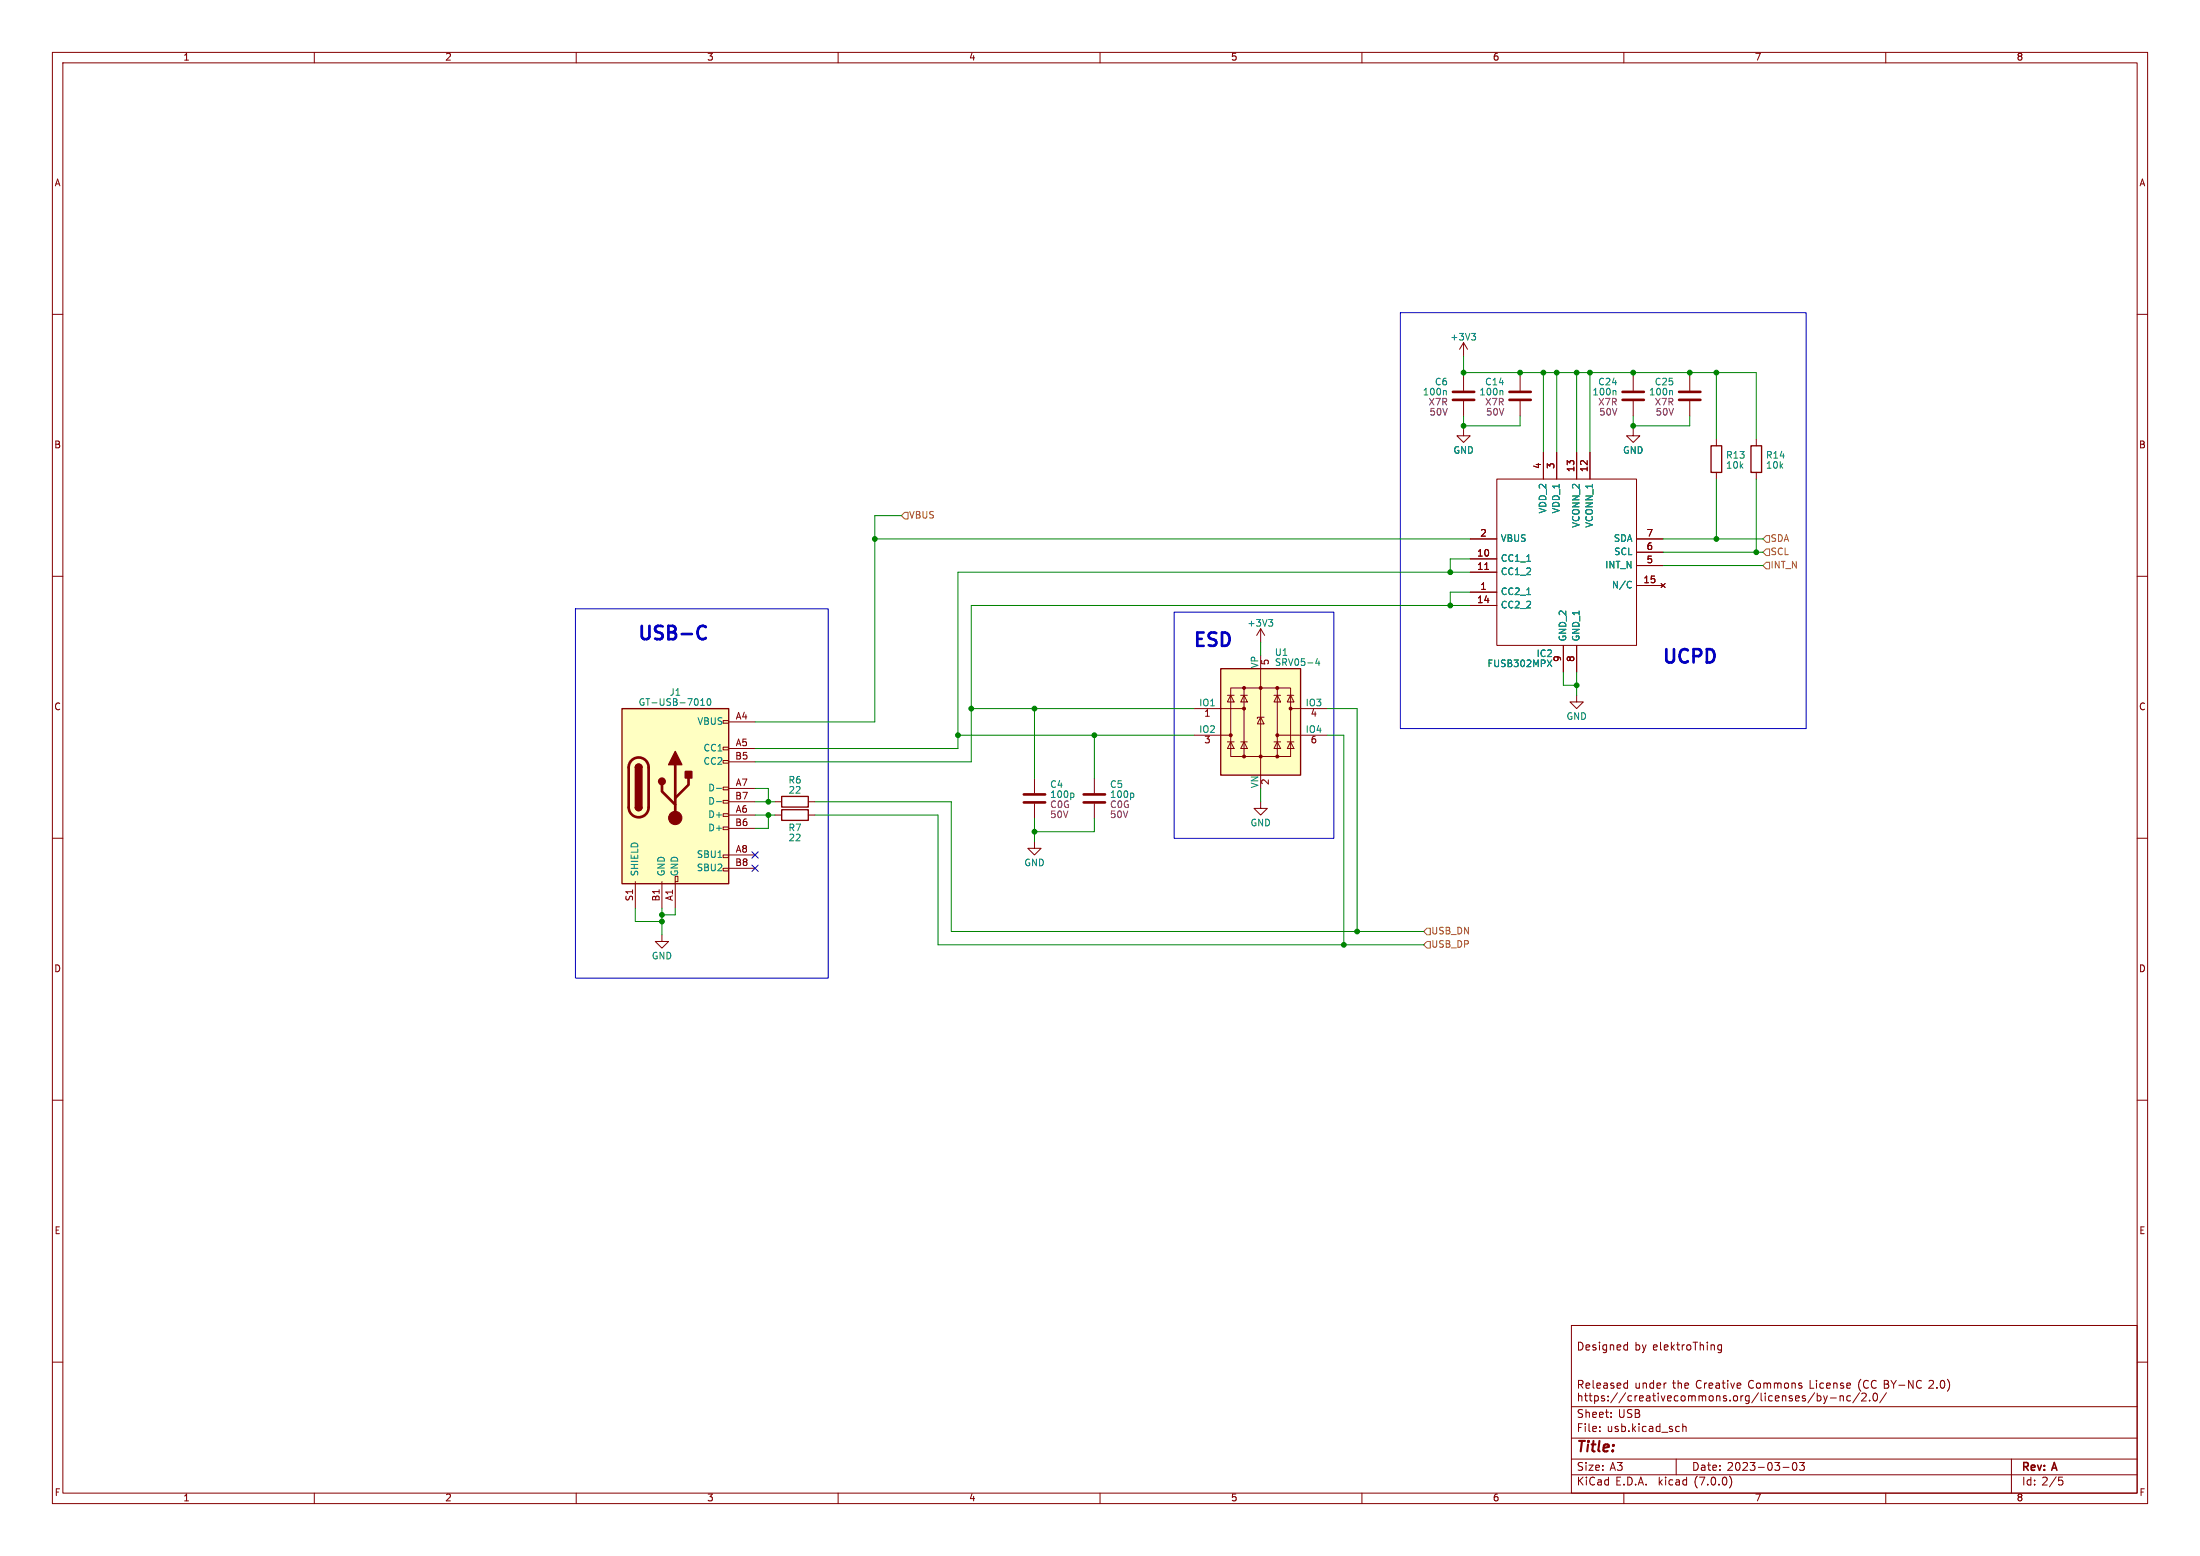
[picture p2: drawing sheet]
<svg xmlns="http://www.w3.org/2000/svg" width="420mm" height="297mm" viewBox="0 0 420 297" stroke-linecap="round" stroke-linejoin="round" font-family="sans-serif">
<g fill="none" stroke="#840000" stroke-width=".19">
<path d="M10 10h400v277h-400zM12 12h396v273h-396zM60 10v2M110 10v2M160 10v2M210 10v2M260 10v2M310 10v2M360 10v2M10 60h2M408 60h2M279.4 65.4v2.5"/>
<path d="M279.4 71.8v2.7M279.4 76.6v2.8M279.4 65.4l-.8 1.3M279.4 65.4l.8 1.3M290.2 71.8v2.7M290.2 76.6v2.8M311.8 71.8v2.7M311.8 76.6v2.8M322.6 71.8v2.7M322.6 76.6v2.8M279.4 81.9v1.3h1.3l-1.3 1.3-1.3-1.3h1.3M285.7 91.4h26.7v31.8h-26.7z"/>
<path d="M294.6 86.4v5M297.2 86.4v5M301 86.4v5M303.5 86.4v5M311.8 81.9v1.3h1.3l-1.3 1.3-1.3-1.3h1.3M327.7 83.8v1.3M327.7 90.2v1.2M335.3 83.8v1.3M335.3 90.2v1.2M10 110h2M280.7 113h5M280.7 106.7h5"/>
<path d="M280.7 109.2h5M280.7 115.6h5M280.7 102.9h5M283.5 108.7h.7M312.4 111.8h5.1M312.4 102.9h5.1M312.4 108h5.1M312.4 105.4h5.1M317.1 111.4l.8 .7M317.9 111.4l-.8 .7M408 110h2M138 137.5h1.1v.5h-1.1z"/>
<path d="M139.1 137.8h5M228 135.3h9.5M234.3 132.7h1.3M234.9 131.3h11.5v13.1h-11.5zM234.9 132.7l.7 1.3h-1.3zM236.9 132.7h1.2M237.5 132.7l.6 1.3h-1.2zM237.5 131.3v13.1M240.7 136.9l.6 1.3h-1.3zM240.7 120v2.6M240.7 127.6v20.4M240.7 120l-.8 1.3"/>
<path d="M240.7 120l.7 1.3M241.3 136.9h-1.3v.3M243.2 132.7h1.3M243.8 132.7l.7 1.3h-1.3zM243.8 131.3v13.1M245.7 132.7h1.3M246.4 132.7l.6 1.3h-1.3zM246.4 135.3h7M298.4 123.2v5.1M301 132.7v1.3h1.3l-1.3 1.3-1.3-1.3h1.3M301 123.2v5.1M10 160h2"/>
<path d="M138 157.9h1.1v.5h-1.1zM138 155.3h1.1v.5h-1.1zM138 152.8h1.1v.5h-1.1zM138 150.2h1.1v.5h-1.1zM138 145.2h1.1v.5h-1.1zM138 142.6h1.1v.5h-1.1zM139.1 153h5M139.1 142.9h5M139.1 155.6h5M139.1 150.5h5M139.1 145.4h5M139.1 158.1h5"/>
<path d="M148 153h1.2M148 155.6h1.2M154.3 153h1.3M154.3 155.6h1.3M197.5 148.6v2.8M197.5 153.4v2.8M208.9 148.6v2.8M208.9 153.4v2.8M228 140.3h6.9M234.3 141.6h1.3M234.9 141.6l.7 1.3h-1.3zM236.9 141.6h1.2"/>
<path d="M237.5 141.6l.6 1.3h-1.2zM240.7 153v1.3h1.2l-1.2 1.3-1.3-1.3h1.3M243.2 141.6h1.3M243.8 141.6l.7 1.3h-1.3zM243.8 140.3h9.6M245.7 141.6h1.3M246.4 141.6l.6 1.3h-1.3zM408 160h2M121.3 168.3v5.1M126.4 178.4v1.3h1.2l-1.2 1.3-1.3-1.3h1.3M126.4 168.3v5.1M128.9 167.3h.5v1h-.5z"/>
<path d="M128.9 168.3v5.1M138 165.7h1.1v.5h-1.1zM138 163.2h1.1v.5h-1.1zM139.1 163.2h5M139.1 165.7h5M197.5 160.7v1.2h1.3l-1.3 1.3-1.3-1.3h1.3M10 210h2M408 210h2M10 260h2M300 253h108v32h-108zM301.3 256.2a.76 .76 0 0 1 .9 .7 .76 .76 0 0 1-.9 .8zM302.8 257.2l.7-.1-.1-.3-.4-.1-.2 .2v.7h.6"/>
<path d="M304.6 256.8l-.3-.1-.2 .2v.2l.5 .2v.3h-.5M305.3 256.2v.1M305.3 256.7v1M306.7 256.8l-.4-.1-.3 .3 .1 .6h.6M306.7 256.7v1.2l-.3 .3-.3-.1M307.4 256.8l.2-.1 .4 .1 .1 .9M307.4 256.7v1M308.7 257.2l.7-.1-.1-.3-.4-.1-.2 .2 .1 .7h.5M310.7 256.8l-.4-.1-.3 .3 .1 .6h.6M310.7 256.2v1.5M312.3 256.8l.4-.1 .3 .3-.1 .6h-.6M312.3 256.2v1.5"/>
<path d="M313.5 256.7l.4 1M313.9 257.7l-.4 .5M314.2 256.7l-.3 1M315.6 257.2l.8-.1-.1-.3-.4-.1-.3 .2 .1 .7h.6M317 256.2v1.3l.2 .2M317.7 257.2l.7-.1v-.3l-.5-.1-.2 .2 .1 .7h.6M319.1 256.2v1.5M319.2 257.1l.4 .6M319.6 256.7l-.5 .6M320.1 256.7h.5M320.3 256.2v1.3l.3 .2M321.1 256.7v1"/>
<path d="M321.6 256.7l-.3 .1-.2 .2M322.1 256.8l.4-.1 .3 .3v.4l-.3 .3-.4-.1-.1-.2zM323.2 256.2h.9M323.6 256.2v1.5M324.6 256.8l.2-.1 .3 .1 .1 .9M324.6 256.2v1.5M325.9 256.2v.1M325.9 256.7v1M326.6 256.8l.3-.1 .3 .1 .1 .9M326.6 256.7v1M328.6 256.8l-.4-.1-.3 .3 .2 .6h.5M328.6 256.7v1.2l-.2 .3-.4-.1"/>
<path d="M408 260h2M300 278.5h108M300 274.5h108M300 268.5h108M301.3 263.5v1.5M301.3 265.9v1.5M301.3 266.6l.3-.2 .3 .1 .1 .9M301.7 264.3l.5 .7M302.1 264.1l-.2 .2h-.6M302.5 266.4h.6M302.7 265.9v1.3l.4 .2M302.8 264.1v.8h.6"/>
<path d="M303.3 266.4h.6M303.4 264.1l.1 .2-.7 .2M303.6 265.9v1.3l.3 .2M304.1 263.5v1.3l.2 .2M304.4 266.5l.4-.1 .3 .3-.1 .6h-.6M304.4 266.4v1.5M304.9 264.1v.8h.6M305.4 273.1v.2M305.4 272.3v.2M305.5 264.1l.1 .2-.8 .2M306.3 266.5l-.4-.1-.2 .2 .1 .2 .5 .2v.3h-.6M306.8 264.1v.9"/>
<path d="M306.8 264.3l-.5 .1a.29 .29 0 0 0-.2 .3 .29 .29 0 0 0 .2 .3l.5-.1M307 267.3v.1M307 266.5v.1M307.6 270.4v.2M307.6 269.6v.2M307.6 264.1v.3l.5 .2v.2l-.2 .2-.4-.1M308.8 264.1v.8h.5M308.8 265.8l-1.3 2M309.3 264.1l.1 .2-.7 .2M310.1 264.1v.7l.2 .2 .4-.1M310.3 264l.4 .1M310.3 265.8l-1.2 2"/>
<path d="M310.7 263.5v1.5M311.5 266.5l-.4-.1-.3 .3 .1 .6h.6M312.1 266.4v1M312.3 264l.1 .9 .3 .1 .3-.2M312.6 266.4l-.3 .1-.2 .2M313 264v1M313 266.9l.7-.1-.1-.3-.4-.1-.2 .2 .1 .7h.5M313.7 264.1l.2-.1 .3 .1 .1 .9M313.7 264v1M314.3 266.5h.6l.1 .9M315 266.8h-.5a.29 .29 0 0 0-.2 .3 .29 .29 0 0 0 .2 .3l.5-.1M315.5 266.4h.6"/>
<path d="M315.7 263.5v1.5M315.7 264.1l-.5-.1-.2 .3 .1 .6h.6M315.7 265.9v1.3l.4 .2M316.3 264.5l.7-.2v-.2l-.5-.1-.2 .2 .1 .7h.6M316.6 265.9v.2M316.6 266.4v1M317.1 266.4l.4 1 .3-1M317.7 264v1M318.1 264l-.3 .1-.1 .2M318.3 266.9l.8-.1-.1-.3-.4-.1-.3 .2 .1 .7h.6M319.3 264h.6M319.5 263.5v1.3l.4 .2"/>
<path d="M320 278.5v3M320.3 266.5l-.4-.1-.3 .3 .2 .6h.5M320.4 264.1l.2-.1 .3 .1 .1 .9M320.4 263.5v1.5M320.5 272.3h.1M320.6 273.2l-.1 .1M321.1 266.5l.3-.1 .3 .3v.4l-.3 .3-.3-.1-.2-.2zM321.2 271.8v1.5M321.2 272.4l.3-.1h.3l.1 1M321.6 264.5l.8-.2-.1-.2-.4-.1-.3 .2 .1 .7h.6M322.3 266.4v1M322.3 266.6l.5-.2 .2 .2"/>
<path d="M323 266.6l.2-.2 .4 .1v.9M323 266.6v.8M324.3 266.6l.5-.2 .2 .2M324.3 266.4v1M324.8 263.6a.6 .6 0 0 0-.8 0 .6 .6 0 0 0-.2 .7 .56 .56 0 0 0 .3 .6 .56 .56 0 0 0 .7-.1M325 266.6l.2-.2 .4 .1v.9M325 266.6v.8M325.4 264v1M325.8 264l-.3 .1-.1 .2M326.3 264.5l.7-.2-.1-.2-.4-.1-.2 .2v.7h.6M326.4 266.5l.4-.1 .3 .3v.4l-.3 .3-.4-.1-.1-.2zM327.6 264.1h.6l.1 .9"/>
<path d="M327.7 266.6l.2-.2 .4 .1v.9M327.7 266.4v1M328.3 264.3l-.5 .1a.29 .29 0 0 0-.3 .3 .29 .29 0 0 0 .3 .3l.5-.1M328.8 264h.5M329 263.5v1.3l.3 .2M329.6 266.5l-.4-.1-.2 .2 .1 .2 .5 .2v.3h-.6M329.8 263.5v.1M329.8 264v1M330.3 267.3v.1M330.4 264l.4 1 .3-1M331 266.6l.2-.2 .4 .2 .1 .5-.1 .2-.4 .1-.2-.1zM331.6 264.5l.7-.2v-.2l-.5-.1-.2 .2 .1 .7h.6"/>
<path d="M332.3 266.4v1M332.8 266.4l-.3 .1-.2 .2M333.9 266.5l-.4-.1-.3 .3 .1 .6h.6M333.9 266.4v1.2l-.3 .3-.3-.1M334.7 263.6a.6 .6 0 0 0-.7 0 .6 .6 0 0 0-.2 .7 .56 .56 0 0 0 .3 .6 .56 .56 0 0 0 .6-.1M335.4 264.1l.4-.1 .3 .3v.4l-.3 .3-.4-.1-.1-.2zM335.7 265.8l-1.3 2M336.2 265.9v1.3l.2 .2M336.7 264.1l.5-.1 .2 .2M336.7 264v1M337 265.9v.2M337 266.4v1"/>
<path d="M337.4 264.2l.2-.2 .3 .1 .1 .9M337.4 264.2v.8M338.3 266.5l-.4-.1-.3 .3 .2 .6h.5M338.7 264.1l.5-.1 .2 .2M338.7 264v1M338.9 266.9l.7-.1v-.3l-.5-.1-.2 .2 .1 .7h.6M339.4 264.2l.2-.2 .3 .1 .1 .9M339.4 264.2v.8M340.3 266.6l.2-.2 .3 .1 .1 .9M340.3 266.4v1M340.8 264.1l.4-.1 .2 .3v.4l-.2 .3-.4-.1-.1-.2zM342.1 264.1l.2-.1 .4 .1v.9"/>
<path d="M342.1 264v1M342.1 266.5l-.3-.1-.2 .2v.2l.5 .2v.3h-.5M342.4 279.2h.1a.8 .8 0 0 1 .6 .7 .8 .8 0 0 1-.6 .8 .99 .99 0 0 1-.1-1.5zM342.8 266.9l.7-.1-.1-.3-.4-.1-.2 .2v.7h.6M343.5 279.2h1l-.5 .5 .4 .2v.6l-.2 .2-.7-.2M343.9 264.1l-.3-.1-.2 .2v.2l.5 .2v.3h-.5M344.6 266.5l-.3-.1-.2 .2v.2l.5 .2v.3h-.5M345.6 263.5v1.5h.7M346.4 265.8l-1.3 2M346.8 263.5v.1M346.8 264v1M346.9 266.5l.4-.1 .3 .3-.1 .6h-.6"/>
<path d="M346.9 265.9v1.5M348.1 264.1l-.4-.1-.3 .3 .2 .6h.5M348.1 266.4l.4 1M348.5 267.4l-.4 .5M348.7 264.5l.7-.2-.1-.2-.4-.1-.2 .2 .1 .7h.5M348.8 266.4l-.3 1M349.4 266.8h1.2M350.1 264.1l.2-.1 .3 .1 .1 .9M350.1 264v1M351.3 266.6l.2-.2 .3 .1 .1 .9M351.3 266.4v1M351.9 264.1l-.3-.1-.3 .2 .1 .2 .5 .2v.3h-.6"/>
<path d="M352.6 264.5l.7-.2-.1-.2-.4-.1-.2 .2v.7h.6M353.3 266.5l-.5-.1-.2 .3 .1 .6h.6M355 265.8l-1.3 2M355.2 263.3a1.73 1.73 0 0 0 0 2.3M355.4 266.1l.6-.2 .2 .2 .1 .2-1 1.1h1M356.7 263.6a.6 .6 0 0 0-.8 0 .6 .6 0 0 0-.2 .7 .56 .56 0 0 0 .3 .6 .56 .56 0 0 0 .7-.1M356.9 267.3v.1M357.8 266l.1-.1a.8 .8 0 0 1 .5 .8 .8 .8 0 0 1-.5 .7 1 1 0 0 1-.1-1.4zM358.2 263.6a.6 .6 0 0 0-.8 0 .6 .6 0 0 0-.2 .7 .56 .56 0 0 0 .3 .6 .56 .56 0 0 0 .7-.1M359.7 263.5h.5l.2 .1 .1 .3-.3 .3a.4 .4 0 0 1 .4 .4 .4 .4 0 0 1-.3 .4h-.6zM359.7 264.2h.5M360.1 265.8l-1.3 2"/>
<path d="M361 263.5l.5 .8M361.5 264.3v.7M362 263.5l-.5 .8M362.5 264.4h1.1M365.2 263.5v1.5l-.8-1.5v1.5M366.8 263.6a.6 .6 0 0 0-.8 0 .6 .6 0 0 0-.1 .7 .56 .56 0 0 0 .2 .6 .56 .56 0 0 0 .7-.1M368.3 263.6l.5-.1 .2 .1 .1 .3-.9 1.1h.9M369.8 264.8v.2M370.6 263.6l.2-.1a.8 .8 0 0 1 .5 .7 .8 .8 0 0 1-.5 .8 1 1 0 0 1-.2-1.4zM371.8 263.3a1.72 1.72 0 0 1 0 2.3M384 278.5v6.5M60 285v2"/>
<path d="M110 285v2M160 285v2M210 285v2M260 285v2M300 281.5h108M310 285v2M330.2 281.8a1.74 1.74 0 0 1 0 2.2M340.4 280.1h1.1M360 285v2M393.2 282.5h.3l.3 .3-.1 .6-.5 .1"/>
</g>
<g fill="none" stroke="#840000" stroke-width=".51">
<path d="M277.4 74.8h4M277.4 76.3h4M288.2 74.8h4M288.2 76.3h4M309.8 74.8h4M309.8 76.3h4M320.5 74.8h4.1M320.5 76.3h4.1M120.6 145.1a1.9 1.9 0 0 1 2-.4 1.9 1.9 0 0 1 1.2 1.8v7.6a1.91 1.91 0 0 1-1.9 1.9 1.91 1.91 0 0 1-1.9-1.9v-7.8l.2-.6zM126.4 149.8v1.3l2.5 2.5M128.9 146v10.1M131.4 148.5v1.3l-2.5 2.5"/>
<path d="M195.5 153.2h4M195.5 151.6h4M206.9 153.2h4M206.9 151.6h4"/>
</g>
<g fill="none" stroke="#008484" stroke-width=".19">
<path d="M275.9 74.5l.2 .2v.7M280.9 63.6h.8l-.4 .5M281.5 64.1l.2 .3v.3l-.2 .2M286.7 74.5l.2 .2v.7M308.3 74.5l.2 .2v.7M319.1 74.5l.2 .2v.7M242.2 118.2h.8l-.5 .5M242.7 118.7l.3 .3v.3l-.3 .2M311.2 111l.2 .1M311.4 112.1l-.2 .1M133.8 134.6h.7M133.8 133.7l.3-.3v1.2"/>
<path d="M135.1 133.5l.2-.1a.68 .68 0 0 1 .4 .6 .68 .68 0 0 1-.4 .6l-.3-.5zM251.5 125.7l-.3 .9h.8M251.8 126.2v.8M295.4 126l.8 1.2M296.2 126l-.8 1.2M136.8 150.5h.9M136.8 153h.9M204.9 151.4l.1 .2-.1 .6M216.3 151.4l.1 .2-.1 .6M137.1 163.7h.7"/>
</g>
<path d="M326.6 85.1h2.1v5.1h-2.1zM334.3 85.1h2v5.1h-2zM118.7 135.3h20.4v33.4h-20.4zM233 127.6h15.3v20.4h-15.3zM121.3 154.1a.64 .64 0 0 0 .6 .6 .64 .64 0 0 0 .7-.6M121.3 146.5a.64 .64 0 0 1 .6-.7 .64 .64 0 0 1 .7 .7M149.2 152h5.1v2.1h-5.1zM149.2 154.6h5.1v2h-5.1z" fill="none" stroke="#840000" stroke-width=".25"/>
<g fill="#ffffc2" stroke="#ffffc2" stroke-width=".19">
<path d="M233 127.6h15.3v20.4h-15.3z"/>
<path d="M118.7 135.3h20.4v33.4h-20.4z"/>
</g>
<g fill="#840000" stroke="#840000" stroke-width=".19">
<circle cx="234.9" cy="140.3" r=".28"/>
<circle cx="237.5" cy="144.4" r=".28"/>
<circle cx="237.5" cy="135.3" r=".28"/>
<circle cx="237.5" cy="131.3" r=".28"/>
<circle cx="240.7" cy="144.4" r=".28"/>
<circle cx="240.7" cy="131.3" r=".28"/>
<circle cx="243.8" cy="144.4" r=".28"/>
<circle cx="243.8" cy="140.3" r=".28"/>
<circle cx="243.8" cy="131.3" r=".28"/>
<circle cx="246.4" cy="135.3" r=".28"/>
<circle cx="128.9" cy="156.1" r="1.27"/>
</g>
<g fill="#840000" stroke="#840000" stroke-width=".25">
<path d="M121.3 154.1h1.3a.64 .64 0 0 1-.7 .6 .64 .64 0 0 1-.6-.6z"/>
<path d="M121.3 146.5h1.3v7.6h-1.3z"/>
<path d="M121.5 146a.64 .64 0 0 1 .7-.1 .64 .64 0 0 1 .4 .6h-1.3z"/>
<path d="M128.9 143.4l1.3 2.6h-2.6z"/>
<path d="M130.8 147.2h1.3v1.3h-1.3z"/>
<circle cx="126.4" cy="149.1" r=".63"/>
</g>
<path d="M172.7 97.8h.7v1.3h-.7l-.6-.7zM337.2 104.8h.6v1.2h-.6l-.7-.6zM337.2 107.3h.6v1.3h-.6l-.7-.6zM337.2 102.2h.6v1.3h-.6l-.7-.6zM272.4 179.7h.6v1.3h-.6l-.6-.7zM272.4 177.2h.6v1.2h-.6l-.6-.6z" fill="none" stroke="#848400" stroke-width=".19"/>
<path d="M134 119.5l.7 .2M134.7 121.8l-.7 .2" fill="none" stroke="#0000c2" stroke-width=".51"/>
<path d="M267.3 59.7h77.5v79.4h-77.5zM109.9 116.2h48.2v70.5h-48.2zM224.2 116.8h30.4v43.2h-30.4z" fill="none" stroke="#0000c2" stroke-width=".19"/>
<g fill="none" stroke="#008400" stroke-width=".19">
<path d="M279.4 71.1h55.9v12.7M279.4 67.9v3.9M279.4 79.4v2.5M290.2 71.1v.7M290.2 79.4v1.9h-10.8M294.6 71.1v15.3M297.2 71.1v15.3M301 71.1v15.3M303.5 71.1v15.3M311.8 71.1v.7M311.8 79.4v2.5M322.6 79.4v1.9h-10.8"/>
<path d="M322.6 71.1v.7M327.7 71.1v12.7M172.1 98.4h-5.1v39.4h-22.9M327.7 91.4v11.5M335.3 91.4v14M167 102.9h113.7M280.7 115.6h-95.3v29.8h-41.3M280.7 106.7h-3.8v2.5M280.7 113h-3.8v2.6M280.7 109.2h-97.8v33.7h-38.8M317.5 102.9h19M317.5 105.4h19"/>
<path d="M317.5 108h19M185.4 135.3h42.6M197.5 135.3v13.3M240.7 122.6v2.5M253.4 135.3h5.7v42.5M298.4 128.3v2.5h2.6M301 128.3v4.4M144.1 150.5h2.6v2.5M144.1 153h3.9M144.1 155.6h3.9M146.7 155.6v2.5h-2.6M155.6 155.6h23.5v24.7h92.7"/>
<path d="M155.6 153h26v24.8h90.2M182.9 140.3h45.1M197.5 156.2v4.5M208.9 140.3v8.3M208.9 156.2v2.6h-11.4M240.7 150.5v2.5M253.4 140.3h3.1v40M121.3 173.4v2.5h5.1M126.4 173.4v5M128.9 173.4v1.2h-2.5"/>
</g>
<path d="M143.5 165.1l1.3 1.2M143.5 162.6l1.3 1.2M144.8 165.1l-1.3 1.2M144.8 162.6l-1.3 1.2" fill="none" stroke="#000084" stroke-width=".19"/>
<g fill="#008400" stroke="#008400" stroke-width=".19">
<circle cx="276.9" cy="115.6" r=".46"/>
<circle cx="167" cy="102.9" r=".46"/>
<circle cx="182.9" cy="140.3" r=".46"/>
<circle cx="197.5" cy="135.3" r=".46"/>
<circle cx="185.4" cy="135.3" r=".46"/>
<circle cx="208.9" cy="140.3" r=".46"/>
<circle cx="259.1" cy="177.8" r=".46"/>
<circle cx="256.5" cy="180.3" r=".46"/>
<circle cx="294.6" cy="71.1" r=".46"/>
<circle cx="276.9" cy="109.2" r=".46"/>
<circle cx="279.4" cy="71.1" r=".46"/>
<circle cx="290.2" cy="71.1" r=".46"/>
<circle cx="279.4" cy="81.3" r=".46"/>
<circle cx="197.5" cy="158.8" r=".46"/>
<circle cx="146.7" cy="155.6" r=".46"/>
<circle cx="146.7" cy="153" r=".46"/>
<circle cx="126.4" cy="175.9" r=".46"/>
<circle cx="126.4" cy="174.6" r=".46"/>
<circle cx="311.8" cy="71.1" r=".46"/>
<circle cx="301" cy="71.1" r=".46"/>
<circle cx="311.8" cy="81.3" r=".46"/>
<circle cx="322.6" cy="71.1" r=".46"/>
<circle cx="303.5" cy="71.1" r=".46"/>
<circle cx="327.7" cy="71.1" r=".46"/>
<circle cx="297.2" cy="71.1" r=".46"/>
<circle cx="335.3" cy="105.4" r=".46"/>
<circle cx="327.7" cy="102.9" r=".46"/>
<circle cx="301" cy="130.8" r=".46"/>
</g>
<g font-size="3.5" fill="#0000c2">
<text x="121.9" y="122.6">USB-C</text>
<text x="228" y="123.8">ESD</text>
<text x="317.5" y="127">UCPD</text>
</g>
<text font-size="2.8" fill="#840000" x="301" y="277.8">Title:</text>
<g font-size="2.1" fill="#840000">
<text x="301" y="262.9">Designed</text>
<text x="301" y="273.6">File:</text>
<text x="301" y="270.9">Sheet:</text>
<text x="306.8" y="273.6">usb.kicad_sch</text>
<text x="308.9" y="270.9">USB</text>
<text x="301" y="281">Size:</text>
<text x="307.3" y="281">A3</text>
<text x="323" y="281">Date:</text>
<text x="329.7" y="281">2023-03-03</text>
<text x="386" y="281.2">Rev:</text>
<text x="392" y="281.2">A</text>
<text x="301" y="283.8">KiCad</text>
<text x="308.4" y="283.8">E.D.A.</text>
<text x="316.6" y="283.8">kicad</text>
<text x="323.6" y="283.8">(7.0.0)</text>
<text x="386" y="283.8">Id: 2/5</text>
</g>
<g font-size="1.8" fill="#840000">
<text x="35" y="11.8">1</text>
<text x="85" y="11.8">2</text>
<text x="135" y="11.8">3</text>
<text x="185" y="11.8">4</text>
<text x="235" y="11.8">5</text>
<text x="285" y="11.8">6</text>
<text x="335" y="11.8">7</text>
<text x="385" y="11.8">8</text>
<text x="10.4" y="35.8">A</text>
<text x="408.4" y="35.8">A</text>
<text x="10.3" y="85.8">B</text>
<text x="294.4" y="89.6" transform="rotate(-90 294.4 89.6)">4</text>
<text x="296.9" y="89.6" transform="rotate(-90 296.9 89.6)">3</text>
<text x="408.3" y="85.8">B</text>
<text x="300.7" y="90.2" transform="rotate(-90 300.7 90.2)">13</text>
<text x="303.3" y="90.2" transform="rotate(-90 303.3 90.2)">12</text>
<text x="281.9" y="106.4">10</text>
<text x="282.5" y="102.6">2</text>
<text x="314.3" y="107.7">5</text>
<text x="314.3" y="105.2">6</text>
<text x="314.3" y="102.6">7</text>
<text x="281.9" y="109">11</text>
<text x="282.5" y="112.8">1</text>
<text x="313.7" y="111.5">15</text>
<text x="281.9" y="115.3">14</text>
<text x="242.6" y="127" transform="rotate(-90 242.6 127)">5</text>
<text x="298.2" y="126.4" transform="rotate(-90 298.2 126.4)">9</text>
<text x="300.7" y="126.4" transform="rotate(-90 300.7 126.4)">8</text>
<text x="10.3" y="135.8">C</text>
<text x="140.4" y="137.5">A4</text>
<text x="229.8" y="137.2">1</text>
<text x="250.2" y="137.2">4</text>
<text x="408.3" y="135.8">C</text>
<text x="140.4" y="142.6">A5</text>
<text x="229.8" y="142.2">3</text>
<text x="250.2" y="142.2">6</text>
<text x="140.3" y="145.2">B5</text>
<text x="242.6" y="149.9" transform="rotate(-90 242.6 149.9)">2</text>
<text x="140.3" y="152.8">B7</text>
<text x="140.4" y="155.3">A6</text>
<text x="140.4" y="150.2">A7</text>
<text x="140.3" y="157.9">B6</text>
<text x="140.3" y="165.5">B8</text>
<text x="140.4" y="162.9">A8</text>
<text x="121" y="172.1" transform="rotate(-90 121 172.1)">S1</text>
<text x="126.1" y="172.1" transform="rotate(-90 126.1 172.1)">B1</text>
<text x="128.7" y="172" transform="rotate(-90 128.7 172)">A1</text>
<text x="10.3" y="185.8">D</text>
<text x="408.3" y="185.8">D</text>
<text x="10.4" y="235.8">E</text>
<text x="408.3" y="235.8">E</text>
<text x="10.4" y="285.8">F</text>
<text x="35" y="286.8">1</text>
<text x="85" y="286.8">2</text>
<text x="135" y="286.8">3</text>
<text x="185" y="286.8">4</text>
<text x="235" y="286.8">5</text>
<text x="285" y="286.8">6</text>
<text x="335" y="286.8">7</text>
<text x="385" y="286.8">8</text>
<text x="408.4" y="285.8">F</text>
</g>
<g font-size="1.8" fill="#008484">
<text x="276.8" y="65.3">+3V3</text>
<text x="271.6" y="75.7">100n</text>
<text x="273.9" y="73.8">C6</text>
<text x="282.4" y="75.7">100n</text>
<text x="283.5" y="73.8">C14</text>
<text x="304" y="75.7">100n</text>
<text x="305" y="73.8">C24</text>
<text x="314.7" y="75.7">100n</text>
<text x="315.8" y="73.8">C25</text>
<text x="277.4" y="86.9">GND</text>
<text x="309.8" y="86.9">GND</text>
<text x="329.4" y="87.8">R13</text>
<text x="329.4" y="89.7">10k</text>
<text x="337.1" y="87.8">R14</text>
<text x="337.1" y="89.7">10k</text>
<text x="295.5" y="98.1" transform="rotate(-90 295.5 98.1)">VDD_2</text>
<text x="298" y="98.1" transform="rotate(-90 298 98.1)">VDD_1</text>
<text x="301.8" y="100.9" transform="rotate(-90 301.8 100.9)">VCONN_2</text>
<text x="304.4" y="100.9" transform="rotate(-90 304.4 100.9)">VCONN_1</text>
<text x="286.5" y="107.5">CC1_1</text>
<text x="286.5" y="103.7">VBUS</text>
<text x="308" y="103.7">SDA</text>
<text x="308" y="106.2">SCL</text>
<text x="286.5" y="113.9">CC2_1</text>
<text x="286.5" y="110">CC1_2</text>
<text x="306.3" y="108.8">INT_N</text>
<text x="307.6" y="112.6">N/C</text>
<text x="238.1" y="119.9">+3V3</text>
<text x="286.5" y="116.4">CC2_2</text>
<text x="243.3" y="125.5">U1</text>
<text x="293.3" y="125.7">IC2</text>
<text x="299.3" y="122.4" transform="rotate(-90 299.3 122.4)">GND_2</text>
<text x="301.8" y="122.4" transform="rotate(-90 301.8 122.4)">GND_1</text>
<text x="240.4" y="127.6" transform="rotate(-90 240.4 127.6)">VP</text>
<text x="243.3" y="127.4">SRV05-4</text>
<text x="283.9" y="127.6">FUSB302MPX</text>
<text x="121.9" y="135">GT-USB-7010</text>
<text x="127.8" y="133.1">J1</text>
<text x="228.9" y="135">IO1</text>
<text x="249.2" y="135">IO3</text>
<text x="299" y="137.7">GND</text>
<text x="133" y="138.6">VBUS</text>
<text x="134.2" y="143.7">CC1</text>
<text x="228.9" y="140.1">IO2</text>
<text x="249.2" y="140.1">IO4</text>
<text x="134.2" y="146.2">CC2</text>
<text x="150.5" y="149.8">R6</text>
<text x="135.1" y="151.3">D-</text>
<text x="135.1" y="153.9">D-</text>
<text x="150.5" y="151.8">22</text>
<text x="200.4" y="150.7">C4</text>
<text x="200.4" y="152.6">100p</text>
<text x="211.8" y="150.7">C5</text>
<text x="211.8" y="152.6">100p</text>
<text x="240.4" y="150.5" transform="rotate(-90 240.4 150.5)">VN</text>
<text x="135.1" y="156.4">D+</text>
<text x="135.1" y="158.9">D+</text>
<text x="150.5" y="158.9">R7</text>
<text x="150.5" y="160.8">22</text>
<text x="238.7" y="158">GND</text>
<text x="122.1" y="167.3" transform="rotate(-90 122.1 167.3)">SHIELD</text>
<text x="127.2" y="167.3" transform="rotate(-90 127.2 167.3)">GND</text>
<text x="129.7" y="167.3" transform="rotate(-90 129.7 167.3)">GND</text>
<text x="132.9" y="164">SBU1</text>
<text x="132.9" y="166.6">SBU2</text>
<text x="195.5" y="165.6">GND</text>
<text x="124.4" y="183.4">GND</text>
</g>
<g font-size="1.8" fill="#840084">
<text x="272.7" y="77.7">X7R</text>
<text x="283.5" y="77.7">X7R</text>
<text x="305" y="77.7">X7R</text>
<text x="315.8" y="77.7">X7R</text>
<text x="272.8" y="79.6">50V</text>
<text x="283.6" y="79.6">50V</text>
<text x="305.2" y="79.6">50V</text>
<text x="316" y="79.6">50V</text>
<text x="200.4" y="154.5">C0G</text>
<text x="211.8" y="154.5">C0G</text>
<text x="200.4" y="156.4">50V</text>
<text x="211.8" y="156.4">50V</text>
</g>
<g font-size="1.8" fill="#848400">
<text x="173.5" y="99.3">VBUS</text>
<text x="338" y="106.2">SCL</text>
<text x="338" y="103.7">SDA</text>
<text x="338" y="108.8">INT_N</text>
<text x="273.2" y="178.6">USB_DN</text>
<text x="273.2" y="181.2">USB_DP</text>
</g>
</svg>
